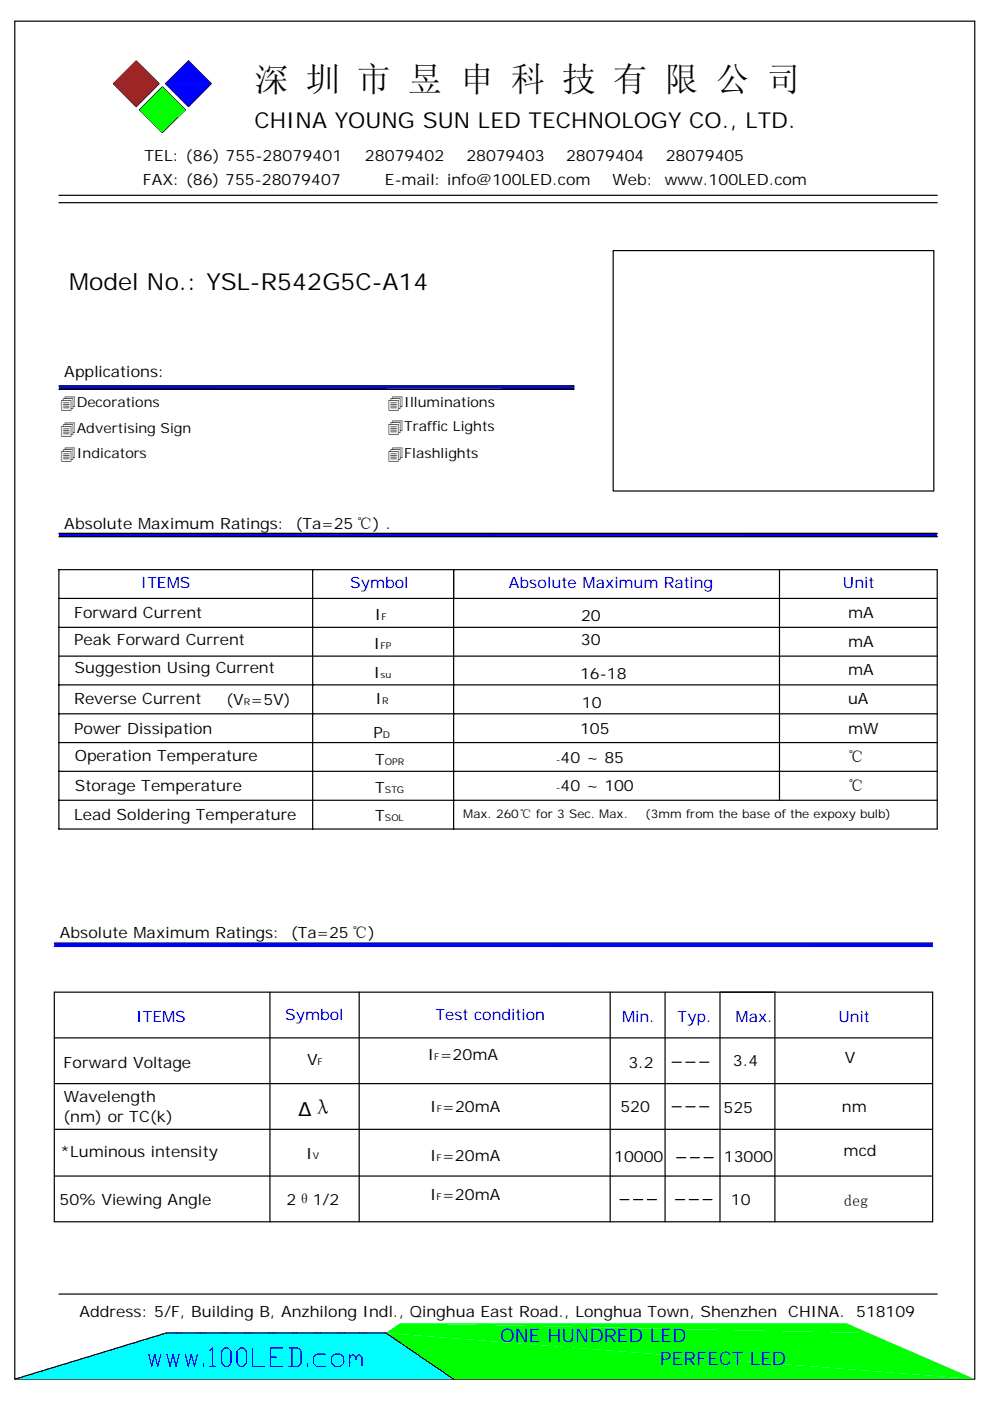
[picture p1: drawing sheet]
<svg xmlns="http://www.w3.org/2000/svg" width="210mm" height="297mm" viewBox="0 0 210 297" stroke-linecap="round" stroke-linejoin="round" font-family="sans-serif">
<path d="M3.1 4.5h203.6v287.9h-203.6zM24 17.7l4.9-4.8 4.8 4.8-4.8 4.9zM34.4 18.4l4.9 4.9-4.9 4.8-4.8-4.8zM35.1 17.7l4.9-4.8 4.8 4.8-4.8 4.9z" fill="none" stroke="#000" stroke-width=".25"/>
<g fill="#f00">
<path d="M24 17.7l4.9-4.8 4.8 4.8z"/>
<path d="M24 17.7h9.7l-4.8 4.9z"/>
</g>
<g fill="#0f0">
<path d="M34.4 18.4l4.9 4.9h-9.7z"/>
<path d="M29.6 23.3h9.7l-4.9 4.8z"/>
</g>
<g fill="#00f">
<path d="M35.1 17.7l4.9-4.8 4.8 4.8z"/>
<path d="M35.1 17.7h9.7l-4.8 4.9z"/>
</g>
<path d="M12.5 41.4h186.2M12.5 43h186.2M12.5 274.4h186.2" fill="none" stroke="#000" stroke-width=".25"/>
<path d="M12.5 113.1h186.2" fill="none" stroke="#00f" stroke-width=".21"/>
<g fill="#00f">
<path d="M12.5 113.1l186.2 .7h-186.2z"/>
<path d="M12.5 113.1h186.2v.7z"/>
</g>
<path d="M12.5 113.8h186.2" fill="none" stroke="#00f" stroke-width=".21"/>
<g fill="none" stroke="#000" stroke-width=".25">
<path d="M12.5 113.1h186.2M12.5 113.8h186.2M12.5 120.8h186.2v55h-186.2zM12.5 133h186.2M12.5 126.9h186.2M66.3 120.8v55M96.2 120.8v55M165.3 120.8v48.9M12.5 157.4h186.2M12.5 145.2h186.2M12.5 151.3h186.2M12.5 163.5h186.2"/>
<path d="M12.5 169.7h186.2"/>
</g>
<g fill="none" stroke="#00f" stroke-width=".25">
<path d="M96.2 120.8v6.1M31.5 287.1l.7 2.6 .6-2.6 .6 2.6 .7-2.6M35.4 287.1l.7 2.6 .6-2.6 .6 2.6 .7-2.6M39.3 287.1l.6 2.6 .7-2.6 .6 2.6 .7-2.6M43.1 289v.7M44.4 286.4l.7-.6v3.9M44.4 289.7h1.4M47.7 285.8h.6l.7 .6v2.6l-.7 .7h-.6l-.7-.7v-2.6zM50.2 286.4l.7-.6h.7l.6 .6v2.6l-.6 .7h-.7l-.7-.7zM53.5 285.8v3.9h2.6M57.4 287.7h1.3M59.9 285.8h-2.5v3.9h2.5"/>
<path d="M61.3 285.8h1.9l.6 .6v2.6l-.6 .7h-1.9M61.9 285.8v3.9M65.2 289v.7M69 287.1h-1.9l-.7 .6v1.3l.7 .7h1.9M71 287.1h1.2l.7 .6v1.3l-.7 .7h-1.2l-.7-.7v-1.3zM74.2 287.7l.6-.6 .7 .6v.7M74.2 287.1v2.6M75.5 287.7l.6-.6 .7 .6v2"/>
</g>
<g fill="#0f0">
<path d="M81.8 282.6l3.1-2.1 99.2 2.1z"/>
<path d="M84.9 280.5h94.5l4.7 2.1z"/>
<path d="M81.8 282.6l124.9 9.8h-110.5z"/>
<path d="M81.8 282.6h102.3l22.6 9.8z"/>
</g>
<path d="M35.3 282.6h46.5" fill="none" stroke="#0ff" stroke-width=".21"/>
<g fill="#0ff">
<path d="M3.1 292.4l32.2-9.8 60.9 9.8z"/>
<path d="M35.3 282.6h46.5l14.4 9.8z"/>
</g>
<g fill="none" stroke="#000" stroke-width=".25">
<path d="M12.5 139.1h186.2M3.4 292.3l-.3 .1M3.9 292.2l-.3 .1M4.3 292.1h-.3M4.8 291.9l-.3 .1M5.2 291.8h-.3M5.7 291.6l-.3 .1M6.1 291.5l-.3 .1M6.6 291.4l-.3 .1M7 291.3h-.3M7.4 291.1l-.3 .1M7.9 291h-.3"/>
<path d="M8.3 290.8l-.3 .1M8.8 290.7l-.3 .1M9.2 290.6l-.3 .1M9.7 290.5h-.3M10.1 290.3l-.3 .1M10.5 290.2h-.3M11 290l-.3 .1M11.4 289.9l-.3 .1M11.9 289.8l-.3 .1M12.3 289.6l-.3 .1M12.7 289.5l-.3 .1M13.2 289.4h-.3"/>
<path d="M13.6 289.2l-.3 .1M14.1 289.1l-.3 .1M14.5 289l-.3 .1M14.9 288.8l-.3 .1M15.4 288.7l-.3 .1M15.8 288.5l-.3 .1M16.3 288.4l-.3 .1M16.7 288.3l-.3 .1M17.1 288.1l-.3 .2M17.6 288l-.3 .1M18 287.9l-.3 .1M18.5 287.7l-.3 .1"/>
<path d="M18.9 287.6l-.3 .1M19.3 287.5l-.3 .1M19.8 287.3l-.3 .1M20.2 287.2l-.3 .1M20.7 287.1l-.3 .1M21.1 286.9l-.3 .1M21.5 286.8l-.2 .1M22 286.6l-.3 .2M22.4 286.5l-.3 .1M22.9 286.4l-.3 .1M23.3 286.3h-.3M23.7 286.1l-.2 .1"/>
<path d="M24.2 286l-.3 .1M24.6 285.8l-.3 .1M25.1 285.7l-.3 .1M25.5 285.6l-.3 .1M26 285.5h-.3M26.4 285.3l-.3 .1M26.8 285.2l-.3 .1M27.3 285l-.3 .1M27.7 284.9l-.3 .1M28.2 284.8l-.3 .1M28.6 284.7h-.3M29.1 284.5l-.3 .1"/>
<path d="M29.5 284.4h-.3M29.9 284.2l-.3 .1M30.4 284.1l-.3 .1M30.8 284l-.3 .1M31.3 283.8l-.3 .1M31.7 283.7l-.3 .1M32.2 283.6h-.3M32.6 283.4l-.3 .1M33 283.3l-.3 .1M33.5 283.2l-.3 .1M33.9 283l-.3 .1M34.4 282.9l-.3 .1"/>
<path d="M34.8 282.7l-.3 .1M35.6 282.6l-.6 .1M35.8 282.6h.3M36.2 282.6h.3M36.7 282.6h.3M37.1 282.6h.4M37.6 282.6h.3M38.1 282.6h.3M38.5 282.6h.3M39 282.6h.3M39.5 282.6h.3M39.9 282.6h.3"/>
<path d="M40.4 282.6h.3M40.9 282.6h.2M41.3 282.6h.3M41.8 282.6h.3M42.2 282.6h.3M42.7 282.6h.3M43.1 282.6h.4M43.6 282.6h.3M44.1 282.6h.3M44.5 282.6h.3M45 282.6h.3M45.5 282.6h.3"/>
<path d="M45.9 282.6h.3M46.4 282.6h.3M46.9 282.6h.3M47.3 282.6h.3M47.8 282.6h.3M48.2 282.6h.3M48.7 282.6h.3M49.1 282.6h.3M49.6 282.6h.3M50.1 282.6h.3M50.5 282.6h.3M51 282.6h.3"/>
<path d="M51.5 282.6h.3M51.9 282.6h.3M52.4 282.6h.3M52.8 282.6h.4M53.3 282.6h.3M53.8 282.6h.3M54.2 282.6h.3M54.7 282.6h.3M55.2 282.6h.3M55.6 282.6h.3M56.1 282.6h.3M56.6 282.6h.3"/>
<path d="M57 282.6h.3M57.4 282.6h.4M57.9 282.6h.4M58.4 282.6h.3M58.8 282.6h.3M59.3 282.6h.3M59.8 282.6h.3M60.2 282.6h.3M60.7 282.6h.3M61.2 282.6h.3M61.6 282.6h.3M62.1 282.6h.3"/>
<path d="M62.5 282.6h.4M63 282.6h.3M63.5 282.6h.3M63.9 282.6h.3M64.4 282.6h.3M64.9 282.6h.3M65.3 282.6h.3M65.8 282.6h.3M66.3 282.6h.2M66.7 282.6h.3M67.1 282.6h.4M67.6 282.6h.3"/>
<path d="M68.1 282.6h.3M68.5 282.6h.3M69 282.6h.3M69.5 282.6h.3M69.9 282.6h.3M70.4 282.6h.3M70.9 282.6h.3M71.3 282.6h.3M71.8 282.6h.3M72.2 282.6h.4M72.7 282.6h.3M73.2 282.6h.2"/>
<path d="M73.6 282.6h.3M74.1 282.6h.3M74.5 282.6h.3M75 282.6h.3M75.5 282.6h.3M75.9 282.6h.3M76.4 282.6h.3M76.8 282.6h.4M77.3 282.6h.3M77.8 282.6h.3M78.2 282.6h.3M78.7 282.6h.3"/>
<path d="M79.2 282.6h.3M79.6 282.6h.3M80.1 282.6h.3M80.6 282.6h.3M81 282.6h.3M81.4 282.6l.6 .2M82.2 282.9l.2 .1M82.5 283.1l.3 .2M83 283.4l.2 .2M83.4 283.7l.2 .1M83.7 283.9l.3 .2M84.1 284.2l.3 .2"/>
<path d="M84.5 284.4l.3 .2M84.9 284.7l.2 .2M85.3 284.9l.2 .2M85.6 285.2l.3 .2M86 285.5l.3 .2M86.4 285.7l.3 .2M86.8 286l.2 .2M87.2 286.3l.2 .1M87.5 286.5l.3 .2M87.9 286.8l.3 .1M88.3 287l.3 .2M88.7 287.3l.2 .2"/>
<path d="M89.1 287.6l.2 .1M89.5 287.8l.2 .2M89.8 288.1l.3 .2M90.2 288.3l.3 .2M90.6 288.6l.2 .2M91 288.8l.2 .2M91.4 289.1l.2 .2M91.7 289.4l.3 .2M92.1 289.6l.3 .2M92.5 289.9l.3 .2M92.9 290.2l.2 .1M93.3 290.4l.2 .2"/>
<path d="M93.6 290.7l.3 .1M94 290.9l.3 .2M94.4 291.2l.3 .2M94.8 291.5l.2 .1M95.2 291.7l.2 .2M95.5 292l.3 .1M95.9 292.2l.3 .2"/>
</g>
<g fill="none" stroke="#00f" stroke-width=".25">
<path d="M31.5 287.1l.7 2.6 .6-2.6 .6 2.6 .7-2.6M35.4 287.1l.7 2.6 .6-2.6 .6 2.6 .7-2.6M39.3 287.1l.6 2.6 .7-2.6 .6 2.6 .7-2.6M43.1 289v.7M44.4 286.4l.7-.6v3.9M44.4 289.7h1.4M47.7 285.8h.6l.7 .6v2.6l-.7 .7h-.6l-.7-.7v-2.6zM50.2 286.4l.7-.6h.7l.6 .6v2.6l-.6 .7h-.7l-.7-.7zM53.5 285.8v3.9h2.6M57.4 287.7h1.3M59.9 285.8h-2.5v3.9h2.5M61.3 285.8h1.9l.6 .6v2.6l-.6 .7h-1.9"/>
<path d="M61.9 285.8v3.9M65.2 289v.7M69 287.1h-1.9l-.7 .6v1.3l.7 .7h1.9M71 287.1h1.2l.7 .6v1.3l-.7 .7h-1.2l-.7-.7v-1.3zM74.2 287.7l.6-.6 .7 .6v.7M74.2 287.1v2.6M75.5 287.7l.6-.6 .7 .6v2"/>
</g>
<path d="M12.5 81.8h109.2" fill="none" stroke="#00f" stroke-width=".21"/>
<g fill="#00f">
<path d="M12.5 81.8l109.2 .7h-109.2z"/>
<path d="M12.5 81.8h109.2v.7z"/>
</g>
<path d="M12.5 82.5h109.2M11.5 199.9h186.2" fill="none" stroke="#00f" stroke-width=".21"/>
<path d="M130 53.1h68v51h-68zM12.5 81.8h109.2v.3M121.7 82.3v.2h-109.2M11.5 199.9h186.2M11.5 200.7h186.2M57.2 210.4v48.6M76.2 210.4v48.6M164.3 210.4v48.6M11.5 259v-48.6h186.2v48.6" fill="none" stroke="#000" stroke-width=".25"/>
<g fill="#00f">
<path d="M11.5 199.9l186.2 .8h-186.2z"/>
<path d="M11.5 199.9h186.2v.8z"/>
</g>
<path d="M11.5 200.7h186.2" fill="none" stroke="#00f" stroke-width=".21"/>
<g fill="none" stroke="#000" stroke-width=".25">
<path d="M129.4 210.4v48.6M141 210.4v48.6M164.3 210.4h-11.6v48.6M11.5 220.1h186.2M11.5 229.7h186.2M11.5 239.4h186.2M142.5 225.2h1.9M142.5 234.7h1.9M145.4 225.2h2M145.4 234.7h2M148.3 225.2h2M148.3 234.7h2"/>
<path d="M11.5 249.3h186.2zM11.5 259h186.2M131.4 254.3h1.9M134.3 254.3h2M137.2 254.3h2M143.2 254.3h2M143.5 245.5h1.9M146.1 254.3h2M146.4 245.5h1.9M149.1 254.3h1.9M149.3 245.5h1.9"/>
</g>
<text font-size="7.2" x="54" y="19.3">深 圳 市 昱 申 科 技 有 限 公 司</text>
<text font-size="5" x="14.7" y="61.5">Model No.: YSL-R542G5C-A14</text>
<text font-size="4.9" x="66.1" y="236.6">λ</text>
<text font-size="4.7" x="54" y="27.1">CHINA YOUNG SUN LED TECHNOLOGY CO., LTD.</text>
<g font-size="4">
<text x="12.7" y="86.2">.</text>
<text x="82.1" y="86.2">.</text>
<text x="12.7" y="91.8">.</text>
<text x="82.1" y="91.5">.</text>
<text x="12.7" y="97.1">.</text>
<text x="82.1" y="97.1">.</text>
<text x="63.2" y="236.6">∆</text>
</g>
<g font-size="4" fill="#00f">
<text x="106" y="285.9">ONE HUNDRED LED</text>
<text x="140" y="290.8">PERFECT LED</text>
</g>
<g font-size="3.4">
<text x="179.7" y="161.5">℃</text>
<text x="179.7" y="167.6">℃</text>
<text x="178.9" y="255.7">deg</text>
</g>
<g font-size="3.3">
<text x="30.6" y="34">TEL: (86) 755-28079401</text>
<text x="77.3" y="34">28079402</text>
<text x="98.9" y="34">28079403</text>
<text x="120" y="34">28079404</text>
<text x="141.2" y="34">28079405</text>
<text x="30.3" y="39.2">FAX: (86) 755-28079407</text>
<text x="81.6" y="39.2">E-mail: info@100LED.com</text>
<text x="129.9" y="39.2">Web:</text>
<text x="141" y="39.2">www.100LED.com</text>
<text x="13.6" y="79.9">Applications:</text>
<text x="13.6" y="112.1">Absolute Maximum Ratings: (Ta=25 ℃) .</text>
<text x="15.7" y="131.1">Forward Current</text>
<text x="79.5" y="131.5">I</text>
<text x="123.2" y="131.7">20</text>
<text x="179.8" y="131">mA</text>
<text x="15.7" y="136.8">Peak Forward Current</text>
<text x="79.3" y="137.6">I</text>
<text x="123.1" y="136.8">30</text>
<text x="179.8" y="137.1">mA</text>
<text x="15.8" y="142.6">Suggestion Using Current</text>
<text x="79.3" y="143.7">I</text>
<text x="123" y="143.9">16-18</text>
<text x="179.8" y="143.2">mA</text>
<text x="15.7" y="149.4">Reverse Current</text>
<text x="47.9" y="149.5">(V =5V)</text>
<text x="79.6" y="149.4">I</text>
<text x="179.8" y="149.3">uA</text>
<text x="15.7" y="155.6">Power Dissipation</text>
<text x="123" y="155.6">105</text>
<text x="123.4" y="150.1">10</text>
<text x="179.8" y="155.6">mW</text>
<text x="15.8" y="161.4">Operation Temperature</text>
<text x="79.2" y="156.5">P</text>
<text x="118.9" y="161.8">40 ~ 85</text>
<text x="15.8" y="167.8">Storage Temperature</text>
<text x="79.5" y="162.1">T</text>
<text x="118.9" y="167.6">40 ~ 100</text>
<text x="15.7" y="173.9">Lead Soldering Temperature</text>
<text x="79.5" y="168.2">T</text>
<text x="79.5" y="174.1">T</text>
<text x="12.7" y="198.9">Absolute Maximum Ratings: (Ta=25 ℃)</text>
<text x="13.5" y="226.4">Forward Voltage</text>
<text x="65.1" y="225.8">V</text>
<text x="90.7" y="224.8">I =20mA</text>
<text x="133.2" y="226.4">3.2</text>
<text x="155.4" y="226.1">3.4</text>
<text x="179.1" y="225.4">V</text>
<text x="13.5" y="233.6">Wavelength</text>
<text x="13.4" y="237.8">(nm) or TC(k)</text>
<text x="91.2" y="235.7">I =20mA</text>
<text x="131.5" y="235.7">520</text>
<text x="153.4" y="236">525</text>
<text x="178.5" y="235.7">nm</text>
<text x="12.8" y="245.2">*Luminous intensity</text>
<text x="64.9" y="245.7">I</text>
<text x="178.9" y="245.2">mcd</text>
<text x="91.2" y="246.1">I =20mA</text>
<text x="130.2" y="246.5">10000</text>
<text x="153.5" y="246.5">13000</text>
<text x="12.6" y="255.5">50% Viewing Angle</text>
<text x="60.7" y="255.5">2θ1/2</text>
<text x="91.2" y="254.5">I =20mA</text>
<text x="154.9" y="255.5">10</text>
<text x="16.8" y="279.3">Address: 5/F, Building B, Anzhilong Indl., Qinghua East Road., Longhua Town, Shenzhen</text>
<text x="167.1" y="279.3">CHINA.</text>
<text x="181.6" y="279.3">518109</text>
</g>
<g font-size="3.3" fill="#00f">
<text x="29.8" y="124.6">ITEMS</text>
<text x="74.3" y="124.7">Symbol</text>
<text x="107.9" y="124.7">Absolute Maximum Rating</text>
<text x="178.7" y="124.6">Unit</text>
<text x="28.9" y="216.7">ITEMS</text>
<text x="60.5" y="216.2">Symbol</text>
<text x="92.3" y="216.2">Test condition</text>
<text x="131.9" y="216.7">Min.</text>
<text x="143.7" y="216.7">Typ.</text>
<text x="156" y="216.7">Max.</text>
<text x="177.8" y="216.7">Unit</text>
</g>
<g font-size="3">
<text x="16.3" y="86.2">Decorations</text>
<text x="85.7" y="86.2">Illuminations</text>
<text x="16.3" y="91.8">Advertising Sign</text>
<text x="85.7" y="91.5">Traffic Lights</text>
<text x="16.3" y="97.1">Indicators</text>
<text x="85.7" y="97.1">Flashlights</text>
</g>
<g font-size="2.5">
<text x="98.2" y="173.4">Max. 260℃ for 3 Sec. Max.</text>
<text x="136.8" y="173.4">(3mm from the base of the expoxy bulb)</text>
</g>
<g font-size="2">
<text x="80.9" y="131.5">F</text>
<text x="80.7" y="137.6">FP</text>
<text x="80.7" y="143.7">su</text>
<text x="51.7" y="149.5">R</text>
<text x="81" y="149.4">R</text>
<text x="81.2" y="156.5">D</text>
<text x="117.9" y="161.8">-</text>
<text x="81.6" y="162.1">OPR</text>
<text x="117.9" y="167.6">-</text>
<text x="81.6" y="168.2">STG</text>
<text x="81.6" y="174.1">SOL</text>
<text x="67.4" y="225.8">F</text>
<text x="92.1" y="224.8">F</text>
<text x="92.6" y="235.7">F</text>
<text x="66.3" y="245.7">V</text>
<text x="92.6" y="246.1">F</text>
<text x="92.6" y="254.5">F</text>
</g>
</svg>
